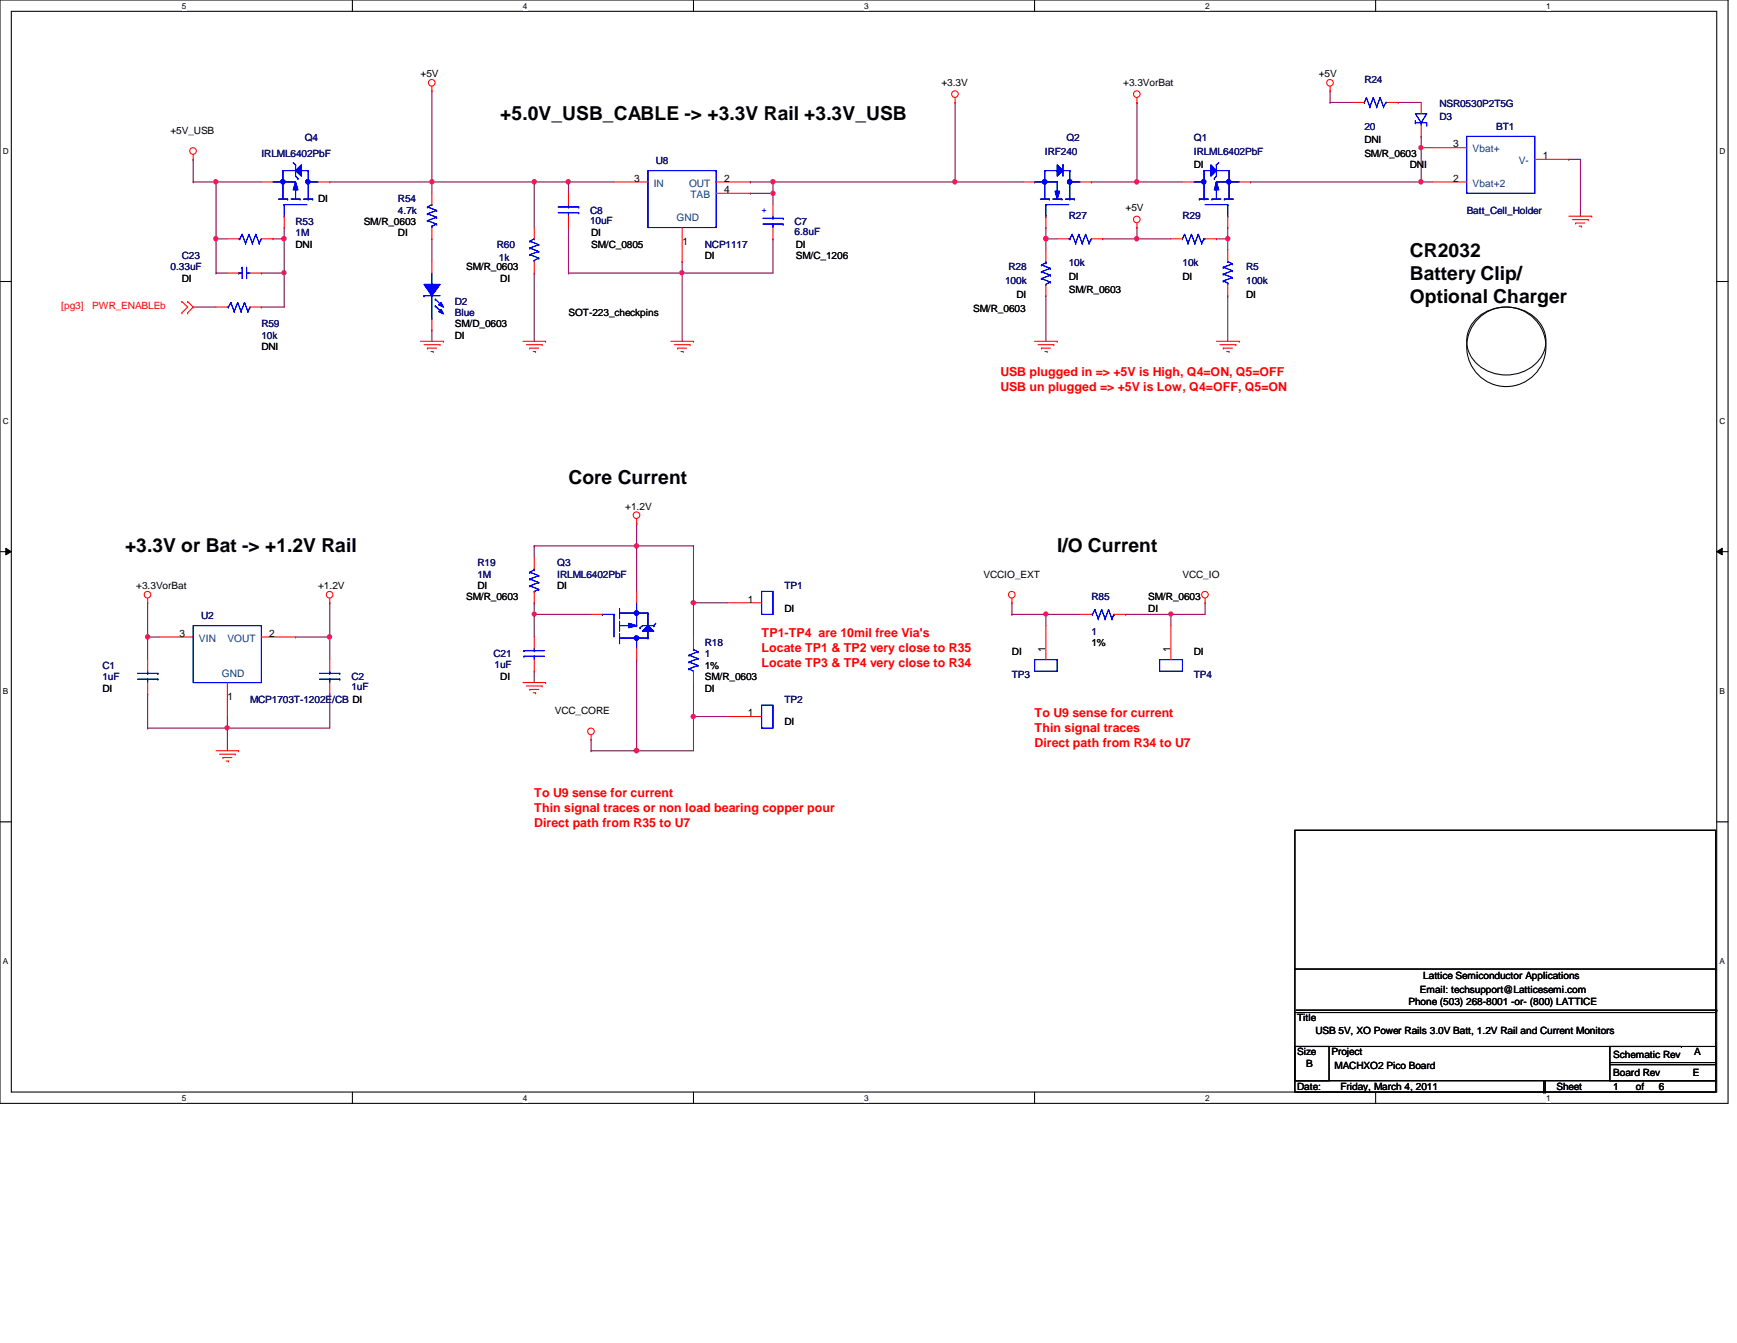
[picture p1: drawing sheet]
<svg xmlns="http://www.w3.org/2000/svg" width="279mm" height="216mm" viewBox="0 0 279 216" stroke-linecap="round" stroke-linejoin="round" font-family="sans-serif">
<path d="M0 0h278v177.4h-278zM1.8 1.8h274.3v173.8h-274.3z" fill="none" stroke="#000" stroke-width=".17"/>
<g fill="#fff">
<path d="M29.3 .2h.7v1.5h-.7z"/>
<path d="M29.3 175.8h.7v1.4h-.7z"/>
</g>
<path d="M56.7 0v1.8M56.7 175.6v1.8" fill="none" stroke="#000" stroke-width=".17"/>
<g fill="#fff">
<path d="M84.1 .2h.7v1.5h-.7z"/>
<path d="M84.1 175.8h.7v1.4h-.7z"/>
</g>
<path d="M111.5 0v1.8M111.5 175.6v1.8" fill="none" stroke="#000" stroke-width=".17"/>
<g fill="#fff">
<path d="M139 .2h.7v1.5h-.7z"/>
<path d="M139 175.8h.7v1.4h-.7z"/>
</g>
<path d="M166.4 0v1.8M166.4 175.6v1.8" fill="none" stroke="#000" stroke-width=".17"/>
<g fill="#fff">
<path d="M193.8 .2h.8v1.5h-.8z"/>
<path d="M193.8 175.8h.8v1.4h-.8z"/>
</g>
<path d="M221.3 0v1.8M221.3 175.6v1.8" fill="none" stroke="#000" stroke-width=".17"/>
<g fill="#fff">
<path d="M248.7 .2h.7v1.5h-.7z"/>
<path d="M248.7 175.8h.7v1.4h-.7z"/>
<path d="M.5 23.5h.9v1.5h-.9z"/>
<path d="M276.6 23.5h.9v1.5h-.9z"/>
<path d="M.5 67h.9v1.5h-.9z"/>
<path d="M276.6 67h.9v1.5h-.9z"/>
</g>
<path d="M0 45.3h1.8M276.1 45.3h1.9" fill="none" stroke="#000" stroke-width=".17"/>
<g fill="#fff">
<path d="M.5 110.4h.8v1.5h-.8z"/>
<path d="M276.6 110.4h.9v1.5h-.9z"/>
</g>
<path d="M0 88.7h1.8M276.1 88.7h1.9" fill="none" stroke="#000" stroke-width=".17"/>
<path d="M.9 88.1l.9 .6-.9 .5zM276.1 88.7l.9-.6v1.1z" fill="#000"/>
<path d="M.9 88.1l.9 .6-.9 .5zM276.1 88.7l.9-.6v1.1z" fill="none" stroke="#000" stroke-width=".16"/>
<g fill="#fff">
<path d="M.5 153.8h.8v1.5h-.8z"/>
<path d="M276.6 153.8h.9v1.5h-.9z"/>
</g>
<path d="M0 132.1h1.8M276.1 132.1h1.9" fill="none" stroke="#000" stroke-width=".17"/>
<path d="M23.7 102.4h.1M23.7 102.4h1.9" fill="none" stroke="#800040" stroke-width=".17"/>
<circle cx="23.7" cy="102.4" r=".35" fill="#f0f"/>
<circle cx="23.7" cy="102.4" r=".35" fill="none" stroke="#f0f" stroke-width=".17"/>
<path d="M23.7 111.5h.1M23.7 111.5v5.6M36.6 117.1h.1M36.6 117.1v3.6M53 111.5h.1M53 111.5v5.6h-16.4" fill="none" stroke="#800040" stroke-width=".17"/>
<circle cx="36.5" cy="117" r=".34" fill="#f0f"/>
<circle cx="36.5" cy="117" r=".34" fill="none" stroke="#f0f" stroke-width=".17"/>
<g fill="none" stroke="#800040" stroke-width=".17">
<path d="M197.5 47.5h.1M197.5 47.5v7.4M23.7 96.9h.1M23.7 96.9v9.1M85.9 98.8h.1M85.9 98.8h9.2M102.4 87.8h.1M102.4 87.8h9.1M102.4 87.8v7.3M111.5 96.9h.1M111.5 96.9v5.5M23.7 117.1h.1"/>
<path d="M23.7 102.4h.1M36.6 115.2h.1M36.6 115.2v1.9h-12.9M47.5 102.4h.1M47.5 102.4h5.5M111.5 115.2h.1M111.5 115.2v5.5"/>
</g>
<circle cx="111.5" cy="96.9" r=".36" fill="#f0f"/>
<circle cx="111.5" cy="96.9" r=".36" fill="none" stroke="#f0f" stroke-width=".17"/>
<path d="M53 102.4h.1M53 102.4v3.6M95.1 118.9h.1M95.1 118.9v1.8M102.4 120.7h.1M102.4 120.7h9.1" fill="none" stroke="#800040" stroke-width=".17"/>
<circle cx="53" cy="102.4" r=".35" fill="#f0f"/>
<circle cx="53" cy="102.4" r=".35" fill="none" stroke="#f0f" stroke-width=".17"/>
<path d="M228.6 23.7h.1M228.6 29.3h.1M228.6 23.7h1.8M228.6 29.3h1.8M228.6 23.7v5.6M252.3 25.6h.1M252.3 25.6h1.9M254.2 25.6h.1M254.2 25.6v9.2" fill="none" stroke="#800040" stroke-width=".17"/>
<circle cx="228.6" cy="23.7" r=".34" fill="#f0f"/>
<circle cx="228.6" cy="23.7" r=".34" fill="none" stroke="#f0f" stroke-width=".17"/>
<path d="M201.2 29.3h.1M201.2 29.3h27.4" fill="none" stroke="#800040" stroke-width=".17"/>
<circle cx="228.5" cy="29.2" r=".35" fill="#f0f"/>
<circle cx="228.5" cy="29.2" r=".35" fill="none" stroke="#f0f" stroke-width=".17"/>
<path d="M182.9 29.3h.1M182.9 29.3h7.3" fill="none" stroke="#800040" stroke-width=".17"/>
<circle cx="182.8" cy="29.2" r=".35" fill="#f0f"/>
<circle cx="182.8" cy="29.2" r=".35" fill="none" stroke="#f0f" stroke-width=".17"/>
<path d="M197.5 38.4h.1M197.5 38.4v1.8" fill="none" stroke="#800040" stroke-width=".17"/>
<circle cx="197.5" cy="38.4" r=".35" fill="#f0f"/>
<circle cx="197.5" cy="38.4" r=".35" fill="none" stroke="#f0f" stroke-width=".17"/>
<path d="M182.9 36.6h.1M182.9 36.6v1.8M195.7 38.4h.1M195.7 38.4h1.8" fill="none" stroke="#800040" stroke-width=".17"/>
<circle cx="182.8" cy="38.4" r=".35" fill="#f0f"/>
<circle cx="182.8" cy="38.4" r=".35" fill="none" stroke="#f0f" stroke-width=".17"/>
<path d="M91.4 29.3h.1M91.4 29.3v1.8M120.7 29.3h.1M120.7 31.1h.1M120.7 29.3h3.6M120.7 31.1h3.6M153.6 29.3h.1M153.6 29.3h11M182.9 38.4h.1M182.9 38.4h5.4" fill="none" stroke="#800040" stroke-width=".17"/>
<circle cx="91.4" cy="29.2" r=".35" fill="#f0f"/>
<circle cx="91.4" cy="29.2" r=".35" fill="none" stroke="#f0f" stroke-width=".17"/>
<path d="M91.4 29.3h.1M91.4 36.6h.1M91.4 29.3h7.4M91.4 36.6v7.3M124.3 31.1h.1M124.3 31.1v1.8M91.4 43.9h.1M91.4 43.9h18.3" fill="none" stroke="#800040" stroke-width=".17"/>
<circle cx="124.3" cy="31.1" r=".34" fill="#f0f"/>
<circle cx="124.3" cy="31.1" r=".34" fill="none" stroke="#f0f" stroke-width=".17"/>
<path d="M124.3 29.3h.1M124.3 29.3v1.8" fill="none" stroke="#800040" stroke-width=".17"/>
<circle cx="124.3" cy="29.2" r=".35" fill="#f0f"/>
<circle cx="124.3" cy="29.2" r=".35" fill="none" stroke="#f0f" stroke-width=".17"/>
<path d="M109.7 43.9h.1M109.7 43.9v11" fill="none" stroke="#800040" stroke-width=".17"/>
<circle cx="109.7" cy="43.9" r=".34" fill="#f0f"/>
<circle cx="109.7" cy="43.9" r=".34" fill="none" stroke="#f0f" stroke-width=".17"/>
<g fill="none" stroke="#800040" stroke-width=".17">
<path d="M69.5 38.4h.1M69.5 38.4v3.6M124.3 38.4h.1M124.3 38.4v5.5h-14.6M168.2 38.4h.1M168.2 36.6h.1M168.2 36.6v1.8M168.2 38.4h1.9M175.6 29.3h.1M175.6 29.3h7.3M177.4 38.4h.1M177.4 38.4h5.5"/>
<path d="M69.5 53h.1M69.5 53v1.9M109.7 43.9h.1M109.7 42h.1M109.7 42v1.9M168.2 47.5h.1M168.2 47.5v7.4"/>
</g>
<circle cx="168.2" cy="38.4" r=".35" fill="#f0f"/>
<circle cx="168.2" cy="38.4" r=".35" fill="none" stroke="#f0f" stroke-width=".17"/>
<path d="M168.2 38.4h.1M168.2 38.4v1.8" fill="none" stroke="#800040" stroke-width=".17"/>
<circle cx="168.2" cy="38.4" r=".35" fill="#f0f"/>
<circle cx="168.2" cy="38.4" r=".35" fill="none" stroke="#f0f" stroke-width=".17"/>
<path d="M85.9 29.3h.1M85.9 29.3h5.5M85.9 43.9h.1M85.9 43.9v11" fill="none" stroke="#800040" stroke-width=".17"/>
<circle cx="85.9" cy="29.2" r=".35" fill="#f0f"/>
<circle cx="85.9" cy="29.2" r=".35" fill="none" stroke="#f0f" stroke-width=".17"/>
<path d="M69.5 29.3h.1M69.5 29.3h16.4M69.5 29.3v1.8M85.9 29.3h.1M85.9 29.3v7.3M124.3 29.3h.1M124.3 29.3h29.3" fill="none" stroke="#800040" stroke-width=".17"/>
<circle cx="153.6" cy="29.2" r=".35" fill="#f0f"/>
<circle cx="153.6" cy="29.2" r=".35" fill="none" stroke="#f0f" stroke-width=".17"/>
<path d="M197.5 36.6h.1M197.5 36.6v1.8M42 49.4h.1M45.7 43.9h.1M45.7 43.9v5.5h-3.7" fill="none" stroke="#800040" stroke-width=".17"/>
<circle cx="45.7" cy="43.9" r=".34" fill="#f0f"/>
<circle cx="45.7" cy="43.9" r=".34" fill="none" stroke="#f0f" stroke-width=".17"/>
<path d="M45.7 38.4h.1M45.7 38.4v5.5h-3.7M42 43.9h.1" fill="none" stroke="#800040" stroke-width=".17"/>
<circle cx="45.7" cy="38.4" r=".35" fill="#f0f"/>
<circle cx="45.7" cy="38.4" r=".35" fill="none" stroke="#f0f" stroke-width=".17"/>
<path d="M34.8 38.4h.1M34.8 38.4h1.8M43.9 38.4h.1M45.7 36.6h.1M45.7 36.6v1.8h-1.8M34.8 43.9h.1M34.8 43.9h1.8" fill="none" stroke="#800040" stroke-width=".17"/>
<circle cx="34.7" cy="38.4" r=".35" fill="#f0f"/>
<circle cx="34.7" cy="38.4" r=".35" fill="none" stroke="#f0f" stroke-width=".17"/>
<path d="M34.8 29.3h.1M34.8 29.3h7.2" fill="none" stroke="#800040" stroke-width=".17"/>
<circle cx="34.7" cy="29.2" r=".35" fill="#f0f"/>
<circle cx="34.7" cy="29.2" r=".35" fill="none" stroke="#f0f" stroke-width=".17"/>
<path d="M34.8 38.4h.1M34.8 29.3h.1M34.8 29.3v14.6M53 29.3h.1M53 29.3h16.5M31.1 49.4h.1M31.1 49.4h3.7" fill="none" stroke="#800040" stroke-width=".17"/>
<circle cx="69.5" cy="29.2" r=".35" fill="#f0f"/>
<circle cx="69.5" cy="29.2" r=".35" fill="none" stroke="#f0f" stroke-width=".17"/>
<path d="M69.5 14.6h.1M69.5 14.6v14.7M153.6 16.5h.1M153.6 16.5v12.8M182.9 16.5h.1M182.9 16.5v12.8M85.9 96.9h.1M85.9 96.9v1.9M168.2 98.8h.1M168.2 98.8h5.5" fill="none" stroke="#800040" stroke-width=".17"/>
<circle cx="85.9" cy="98.7" r=".34" fill="#f0f"/>
<circle cx="85.9" cy="98.7" r=".34" fill="none" stroke="#f0f" stroke-width=".17"/>
<path d="M85.9 87.8h.1M85.9 87.8h16.5" fill="none" stroke="#800040" stroke-width=".17"/>
<circle cx="102.4" cy="87.8" r=".36" fill="#f0f"/>
<circle cx="102.4" cy="87.8" r=".36" fill="none" stroke="#f0f" stroke-width=".17"/>
<path d="M85.9 87.8h.1M85.9 98.8h.1M85.9 87.8v1.8M85.9 98.8v3.6M102.4 84.1h.1M102.4 84.1v3.7M85.9 107.9h.1M85.9 107.9v1.8M102.4 106h.1M102.4 106v14.7" fill="none" stroke="#800040" stroke-width=".17"/>
<circle cx="102.4" cy="120.7" r=".37" fill="#f0f"/>
<circle cx="102.4" cy="120.7" r=".37" fill="none" stroke="#f0f" stroke-width=".17"/>
<path d="M111.5 115.2h.1M111.5 115.2h5.6" fill="none" stroke="#800040" stroke-width=".17"/>
<circle cx="111.5" cy="115.2" r=".36" fill="#f0f"/>
<circle cx="111.5" cy="115.2" r=".36" fill="none" stroke="#f0f" stroke-width=".17"/>
<path d="M111.5 96.9h.1M111.5 87.8h.1M111.5 87.8v9.1M111.5 96.9h5.6M168.2 98.8h.1M168.2 98.8v1.8M111.5 109.7h.1M111.5 109.7v5.5" fill="none" stroke="#800040" stroke-width=".17"/>
<circle cx="168.2" cy="98.7" r=".34" fill="#f0f"/>
<circle cx="168.2" cy="98.7" r=".34" fill="none" stroke="#f0f" stroke-width=".17"/>
<g fill="none" stroke="#800040" stroke-width=".17">
<path d="M214 14.6h.1M214 16.5h.1M214 14.6v1.9M214 16.5h3.6M224.9 16.5h.1M224.9 16.5h3.7M31.1 25.6h.1M31.1 29.3h.1M31.1 25.6v3.7M31.1 29.3h3.7M228.6 21.9h.1M228.6 21.9v1.8"/>
<path d="M53 96.9h.1M53 96.9v5.5M162.8 96.9h.1M162.8 96.9v1.9M188.3 98.8h.1M188.3 98.8v1.8M193.8 96.9h.1M193.8 96.9v1.9"/>
</g>
<circle cx="188.3" cy="98.7" r=".34" fill="#f0f"/>
<circle cx="188.3" cy="98.7" r=".34" fill="none" stroke="#f0f" stroke-width=".17"/>
<path d="M162.8 98.8h.1M162.8 98.8h5.4M181.1 98.8h.1M181.1 98.8h12.7M188.3 98.8h.1M95.1 120.7h.1M95.1 120.7h7.3" fill="none" stroke="#800040" stroke-width=".17"/>
<g fill="none" stroke="#f00" stroke-width=".17">
<path d="M69.5 14.6h.1M69.5 13.9v.7M153.6 16.5h.1M153.6 15.7v.8M182.9 16.5h.1M182.9 15.7v.8M214 14.6h.1M214 13.9v.7M31.1 25.6h.1M31.1 24.8v.8M170.1 38.4h1.8M175.6 38.4h1.8"/>
<path d="M182.9 36.6h.1M182.9 35.9v.7M252.3 34.8h3.7M252.9 35.3h2.6M253.4 35.9h.1M253.4 35.9h1.5M254 36.4h.4M254.4 36.4h.1M255.5 35.3h.1M256 34.8h.1M29.3 48.5h.1M29.3 50.3h.1"/>
<path d="M29.3 48.5l.9 .9-.9 .9M30.2 50.3h.1M30.2 48.5h.1M30.2 48.5l.9 .9-.9 .9M67.6 54.9h3.7M68.2 55.4h2.6M68.7 56h.1M68.7 56h1.5M69.3 56.5h.4M69.7 56.5h.1M70.8 55.4h.1M71.3 54.9h.1"/>
<path d="M84.1 54.9h3.7M84.7 55.4h2.5M85.2 56h.1M85.2 56h1.5M85.8 56.5h.3M86.1 56.5h.1M87.2 55.4h.1M87.8 54.9h.1M107.9 54.9h3.6M108.5 55.4h2.5M109 56h.1M109 56h1.4"/>
<path d="M109.5 56.5h.4M109.9 56.5h.1M111 55.4h.1M111.5 54.9h.1M166.4 54.9h3.7M167 55.4h2.5M167.5 56h.1M167.5 56h1.5M168.1 56.5h.3M168.4 56.5h.1M169.5 55.4h.1M170.1 54.9h.1"/>
<path d="M195.7 54.9h3.6M196.2 55.4h2.6M196.8 56h.1M196.8 56h1.4M197.3 56.5h.4M197.5 40.2v1.8M197.5 45.7v1.8M197.7 56.5h.1M198.8 55.4h.1M199.3 54.9h.1M23.7 96.9h.1M23.7 96.2v.7"/>
<path d="M53 96.9h.1M53 96.2v.7M102.4 84.1h.1M102.4 83.4v.7M162.8 96.9h.1M162.8 96.2v.7M193.8 96.9h.1M193.8 96.2v.7M84.1 109.7h3.7M84.7 110.3h2.5M85.2 110.8h.1M85.2 110.8h1.5"/>
<path d="M85.8 111.4h.3M85.9 102.4v1.8M85.9 106v1.9M86.1 111.4h.1M87.2 110.3h.1M87.8 109.7h.1M95.1 118.9h.1M95.1 118.2v.7M168.2 100.6v5.4M188.3 100.6v5.4M34.8 120.7h3.6M35.3 121.2h2.5"/>
<path d="M35.9 121.8h.1M35.9 121.8h1.4M36.4 122.3h.3M36.7 122.3h.1M37.8 121.2h.1M38.4 120.7h.1"/>
<circle cx="69.4" cy="13.3" r=".54"/>
<circle cx="153.6" cy="15.1" r=".54"/>
<circle cx="182.9" cy="15.1" r=".54"/>
<circle cx="213.9" cy="13.3" r=".54"/>
<circle cx="31" cy="24.3" r=".54"/>
<circle cx="182.9" cy="35.3" r=".54"/>
<circle cx="23.7" cy="95.6" r=".54"/>
<circle cx="53" cy="95.6" r=".54"/>
<circle cx="102.4" cy="82.8" r=".54"/>
<circle cx="162.7" cy="95.6" r=".54"/>
<circle cx="193.8" cy="95.6" r=".54"/>
<circle cx="95.1" cy="117.6" r=".54"/>
</g>
<g fill="none" stroke="#000" stroke-width=".17">
<path d="M237.8 50.9a7 7 0 0 1 10.1 1.4 5.1 5.1 0 0 1-2.7 7.4 6.8 6.8 0 0 1-9-3.2 4.9 4.9 0 0 1 1.6-5.6zM208.3 133.5h67.7v42.1h-67.7zM208.3 155.8h67.7M276 155.8h.1M208.3 168.2h5.5v5.5h-5.5zM208.3 173.7h67.7M208.3 162.8h67.7M208.3 168.2h62.2M208.5 162.4h67.6M248.3 175.6h.1M248.3 173.7v1.9M248.5 175.6h.1"/>
<path d="M248.5 173.7v1.9M259 168.2h17v5.5h-17zM259 171.2h17M259 170.8h17M270.5 168.2h.1M276 173.7h.1M276 162.8h.1M276 171.2h.1M276 170.8h.1M276.1 162.4h.1"/>
<circle cx="242.3" cy="55.7" r="6.4"/>
</g>
<g fill="none" stroke="#00f" stroke-width=".17">
<path d="M171.9 38.4h.2M172.1 38.4h.1M172.5 37.7h.1M172.5 37.7l-.4 .7M172.5 37.7l.5 1.4M173 39.1h.1M173.5 37.7h.1M173.5 37.7l-.5 1.4M173.5 37.7l.6 1.4M174.1 39.1h.1M174.6 37.7h.1M174.6 37.7l-.5 1.4"/>
<path d="M174.6 37.7l.6 1.4M175.2 39.1h.1M175.6 38.4h.1M175.6 38.4l-.4 .7M196.8 45.2h.1M196.8 44.1h.1M196.8 43h.1M196.8 45.2l.7 .3M196.8 44.1l1.4 .5M196.8 43l1.4 .5M197.5 42h.1M197.5 45.5h.1"/>
<path d="M197.5 42l.7 .4M197.5 45.5v.2M198.2 44.6h.1M198.2 43.5h.1M198.2 42.4h.1M198.2 44.6l-1.4 .6M198.2 43.5l-1.4 .6M198.2 42.4l-1.4 .6M84.3 105.5h.1M84.3 104.6h.1M84.3 105.5h3.3M84.3 104.6h3.3"/>
<path d="M85.9 104.6h.1M85.9 105.5h.1M85.9 104.2v.4M85.9 105.5v.5M166.4 106h3.7v1.9h-3.7zM186.5 106h3.7v1.9h-3.7z"/>
</g>
<path d="M48.5 26.5v1.8l-1-.9z" fill="#00f"/>
<g fill="none" stroke="#00f" stroke-width=".17">
<path d="M43.9 29.3h3.6M44.8 32h1.5M45.5 27.4h.1M45.5 29.3h.1M45.5 27.4v4.6M45.5 27.4h2M45.7 32.9h.1M45.7 34.8h.1M45.7 32.9h3.7M45.7 32.9v1.9M46.3 32h.1M46.8 32h1.5"/>
<path d="M47.2 26.2l.3 .3M47.5 26.5h.1M47.5 27.4h.1M47.5 29.3h.1M47.5 26.5v1.8l.4 .4M47.5 29.3v2.7M47.9 28.7h.1M48.3 32h.1M48.5 26.5v1.8l-1-.9zM48.5 27.4h1.1M48.8 32h1.5M49.6 27.4h.1"/>
<path d="M49.6 32h.1M49.6 29.3h.1M49.6 27.4v4.6M49.6 29.3h1.6M50.3 32h.1"/>
</g>
<path d="M47.5 29.3l.4 1.2h-.7z" fill="#00f"/>
<path d="M47.5 29.3l.4 1.2h-.7z" fill="none" stroke="#00f" stroke-width=".17"/>
<circle cx="45.5" cy="29.2" r=".35" fill="#00f"/>
<circle cx="45.5" cy="29.2" r=".35" fill="none" stroke="#00f" stroke-width=".17"/>
<circle cx="49.5" cy="29.2" r=".35" fill="#00f"/>
<circle cx="49.5" cy="29.2" r=".35" fill="none" stroke="#00f" stroke-width=".17"/>
<path d="M48.5 26.5v1.8l-1-.9z" fill="#00f"/>
<g fill="none" stroke="#00f" stroke-width=".17">
<path d="M43.9 29.3h3.6M44.8 32h1.5M45.5 27.4h.1M45.5 29.3h.1M45.5 27.4v4.6M45.5 27.4h2M45.7 32.9h.1M45.7 34.8h.1M45.7 32.9h3.7M45.7 32.9v1.9M46.3 32h.1M46.8 32h1.5"/>
<path d="M47.2 26.2l.3 .3M47.5 26.5h.1M47.5 27.4h.1M47.5 29.3h.1M47.5 26.5v1.8l.4 .4M47.5 29.3v2.7M47.9 28.7h.1M48.3 32h.1M48.5 26.5v1.8l-1-.9zM48.5 27.4h1.1M48.8 32h1.5M49.6 27.4h.1"/>
<path d="M49.6 32h.1M49.6 29.3h.1M49.6 27.4v4.6M49.6 29.3h1.6M50.3 32h.1"/>
</g>
<path d="M47.5 29.3l.4 1.2h-.7z" fill="#00f"/>
<path d="M47.5 29.3l.4 1.2h-.7z" fill="none" stroke="#00f" stroke-width=".17"/>
<circle cx="45.5" cy="29.2" r=".35" fill="#00f"/>
<circle cx="45.5" cy="29.2" r=".35" fill="none" stroke="#00f" stroke-width=".17"/>
<circle cx="49.5" cy="29.2" r=".35" fill="#00f"/>
<g fill="none" stroke="#00f" stroke-width=".17">
<path d="M110.8 105.3h.1M110.8 106.4h.1M110.8 107.5h.1M110.8 105.3l1.5 .6M110.8 106.4l1.5 .6M110.8 107.5l.7 .4M111.5 107.9h.1M111.5 104.4h.1M111.5 104.4l.8 .4M111.5 104.2v.2M112.3 104.8h.1M112.3 105.9h.1"/>
<path d="M112.3 107h.1M112.3 104.8l-1.5 .5M112.3 105.9l-1.5 .5M112.3 107l-1.5 .5"/>
<circle cx="49.5" cy="29.2" r=".35"/>
</g>
<path d="M42 29.3h1.9M45.7 34.8v1.8M51.2 29.3h1.8M111.5 102.4v1.8M111.5 107.9v1.8" fill="none" stroke="#f00" stroke-width=".17"/>
<path d="M170.1 26.5l.9 .9-.9 .9z" fill="#00f"/>
<g fill="none" stroke="#00f" stroke-width=".17">
<path d="M166.4 29.3h.1M166.4 29.3h3.7M167.3 32h1.5M168.1 27.4h.1M168.1 27.4v4.6M168.1 27.4h2M168.2 32.9h.1M168.2 34.8h.1M168.2 32.9h3.7M168.2 32.9v1.9M168.8 32h.1M169.3 32h1.5"/>
<path d="M170.1 26.5l.9 .9-.9 .9zM170.1 27.4h.1M170.1 29.3h.1M170.1 29.3v1.8M170.8 32h.1M171 26.5h.1M171 26.5v1.8M171 27.4h1.1M171.4 32h1.4M172.1 27.4h.1M172.1 32h.1M172.1 29.3h.1"/>
<path d="M172.1 27.4v4.6M172.1 29.3h1.6M172.8 32h.1"/>
</g>
<path d="M169.7 30.7h.7l-.3 1.3z" fill="#00f"/>
<path d="M169.7 30.7h.7l-.3 1.3z" fill="none" stroke="#00f" stroke-width=".17"/>
<circle cx="172.1" cy="29.2" r=".37" fill="#00f"/>
<circle cx="172.1" cy="29.2" r=".37" fill="none" stroke="#00f" stroke-width=".17"/>
<circle cx="168" cy="29.2" r=".37" fill="#00f"/>
<circle cx="168" cy="29.2" r=".37" fill="none" stroke="#00f" stroke-width=".17"/>
<path d="M170.1 26.5l.9 .9-.9 .9z" fill="#00f"/>
<g fill="none" stroke="#00f" stroke-width=".17">
<path d="M166.4 29.3h.1M166.4 29.3h3.7M167.3 32h1.5M168.1 27.4h.1M168.1 27.4v4.6M168.1 27.4h2M168.2 32.9h.1M168.2 34.8h.1M168.2 32.9h3.7M168.2 32.9v1.9M168.8 32h.1M169.3 32h1.5"/>
<path d="M170.1 26.5l.9 .9-.9 .9zM170.1 27.4h.1M170.1 29.3h.1M170.1 29.3v1.8M170.8 32h.1M171 26.5h.1M171 26.5v1.8M171 27.4h1.1M171.4 32h1.4M172.1 27.4h.1M172.1 32h.1M172.1 29.3h.1"/>
<path d="M172.1 27.4v4.6M172.1 29.3h1.6M172.8 32h.1"/>
</g>
<path d="M169.7 30.7h.7l-.3 1.3z" fill="#00f"/>
<path d="M169.7 30.7h.7l-.3 1.3z" fill="none" stroke="#00f" stroke-width=".17"/>
<circle cx="172.1" cy="29.2" r=".37" fill="#00f"/>
<circle cx="172.1" cy="29.2" r=".37" fill="none" stroke="#00f" stroke-width=".17"/>
<circle cx="168" cy="29.2" r=".37" fill="#00f"/>
<g fill="none" stroke="#00f" stroke-width=".17">
<path d="M227.7 18.3h1.8l-.9 1.4zM227.7 19.7h.1M227.7 19.7h1.8v.4M227.7 19.4v.3M228.6 19.7h.1M228.6 19.7v.4M38.4 38.4h.2M38.6 38.4h.1M38.9 37.7h.1M38.9 37.7l-.3 .7M38.9 37.7l.6 1.4M39.5 39.1h.1"/>
<path d="M40 37.7h.1M40 37.7l-.5 1.4M40 37.7l.6 1.4M40.6 39.1h.1M41.1 37.7h.1M41.1 37.7l-.5 1.4M41.1 37.7l.6 1.4M41.7 39.1h.1M42 38.4h.1M42 38.4l-.3 .7M122.7 36h3.3M122.7 35.1h3.3"/>
<path d="M124.3 35.1h.1M124.3 36h.1M124.3 34.8v.3M124.3 36v.6M126 36h.1M126 35.1h.1M229.5 20.1h.1M68.2 47.5h.1M68.2 47.5h2.6M69.5 45.7h.1M69.5 51.2h.1M69.5 43.9v1.8"/>
<path d="M69.5 47.5v3.7M22.1 109.2h3.3M22.1 108.2h3.3M23.7 108.2h.1M23.7 109.2h.1M23.7 107.9v.3M23.7 109.2v.5M25.4 109.2h.1M25.4 108.2h.1"/>
<circle cx="168" cy="29.2" r=".37"/>
</g>
<path d="M228.6 16.5v1.8M36.6 38.4h1.8M42 38.4h1.9M124.3 32.9v1.9M124.3 36.6v1.8M164.6 29.3h1.8M168.2 34.8v1.8M173.7 29.3h1.9M228.6 20.1v1.8M23.7 106v1.9M23.7 109.7v1.8" fill="none" stroke="#f00" stroke-width=".17"/>
<path d="M68.2 45.7h2.6l-1.3 1.8z" fill-rule="evenodd" fill="#00f"/>
<path d="M68.2 45.7h2.6l-1.3 1.8z" fill="none" stroke="#00f" stroke-width=".17"/>
<path d="M70.6 50.1l.4-.4 .3 .8z" fill-rule="evenodd" fill="#00f"/>
<path d="M70.6 50.1l.4-.4 .3 .8z" fill="none" stroke="#00f" stroke-width=".17"/>
<path d="M71 48.6l.3 .8-.7-.4z" fill-rule="evenodd" fill="#00f"/>
<path d="M68.2 47.5h.1M68.2 47.5h2.6M69.5 45.7h.1M69.5 51.2h.1M69.5 43.9v1.8M69.5 47.5v3.7M70 48.1h.1M70 49.2h.1M70 48.1l1.1 1.1M70 49.2l1.1 1.1M71 48.6l.3 .8-.7-.4z" fill="none" stroke="#00f" stroke-width=".17"/>
<path d="M68.2 45.7h2.6l-1.3 1.8z" fill-rule="evenodd" fill="#00f"/>
<path d="M68.2 45.7h2.6l-1.3 1.8z" fill="none" stroke="#00f" stroke-width=".17"/>
<path d="M70.6 50.1l.4-.4 .3 .8z" fill-rule="evenodd" fill="#00f"/>
<path d="M70.6 50.1l.4-.4 .3 .8z" fill="none" stroke="#00f" stroke-width=".17"/>
<path d="M71 48.6l.3 .8-.7-.4z" fill-rule="evenodd" fill="#00f"/>
<g fill="none" stroke="#00f" stroke-width=".17">
<path d="M219.5 16.5h.1M219.8 15.7h.1M219.8 15.7l.5 1.5M219.8 15.7l-.3 .8M220.3 17.2h.1M220.9 15.7h.1M220.9 15.7l.5 1.5M220.9 15.7l-.6 1.5M221.4 17.2h.1M222 15.7h.1M222 15.7l.5 1.5M222 15.7l-.6 1.5"/>
<path d="M222.5 17.2h.1M222.9 16.5h.1M222.9 16.5l-.4 .7M222.9 16.5h.2M68.7 35.5h.1M68.7 34.4h.1M68.7 33.3h.1M68.7 35.5l1.5 .5M68.7 34.4l1.5 .5M68.7 33.3l1.5 .5M69.5 32.9h.1M69.5 36.4h.1"/>
<path d="M69.5 32.9l-.8 .4M69.5 36.4v.2M70.2 36h.1M70.2 34.9h.1M70.2 33.8h.1M70.2 36l-.7 .4M70.2 34.9l-1.5 .6M70.2 33.8l-1.5 .6M85.2 39.9h.1M85.2 38.8h.1M85.2 39.9l1.5 .5M85.2 38.8l1.5 .5"/>
<path d="M85.9 38.4h.1M85.9 38.4l-.7 .4M86.7 39.3h.1M86.7 39.3l-1.5 .6M89.8 34.2h3.3M89.8 33.3h3.3M91.4 33.3h.1M91.4 34.2h.1M91.4 32.9v.4M91.4 34.2v.6M93.1 34.2h.1M93.1 33.3h.1"/>
<path d="M104.2 27.4h11v9.2h-11zM190.2 38.4h.1M190.5 37.7h.1M190.5 37.7l.6 1.4M190.5 37.7l-.3 .7M191.1 39.1h.1M191.6 37.7h.1M191.6 37.7l.6 1.4M191.6 37.7l-.5 1.4M192.2 39.1h.1M192.7 37.7h.1M192.7 37.7l.6 1.4"/>
<path d="M192.7 37.7l-.5 1.4M193.3 39.1h.1M193.7 38.4h.1M193.7 38.4l-.4 .7M235.9 21.9h11v9.2h-11zM36.6 49.4h.1M36.7 49.4h.1M37.1 48.6h.1M37.1 48.6l-.4 .8M37.1 48.6l.6 1.5M37.7 50.1h.1M38.2 48.6h.1"/>
<path d="M38.2 48.6l-.5 1.5M38.2 48.6l.6 1.5M38.8 50.1h.1M39.3 48.6h.1M39.3 48.6l-.5 1.5M39.3 48.6l.6 1.5M39.9 50.1h.1M40.2 49.4h.1M40.2 49.4l-.3 .7M70 48.1h.1M70 49.2h.1M70 48.1l1.1 1.1"/>
<path d="M70 49.2l1.1 1.1M71 48.6l.3 .8-.7-.4zM85.2 40.9h.1M85.2 40.9l1.5 .6M85.9 41.9h.1M85.9 41.9v.1M86.7 41.5h.1M86.7 40.4h.1M86.7 41.5l-.8 .4M86.7 40.4l-1.5 .5M167.5 42.6h.1M167.5 43.7h.1"/>
<path d="M167.5 44.8h.1M167.5 42.6l1.5 .5M167.5 43.7l1.5 .5M167.5 44.8l1.5 .5M168.2 45.7h.1M168.2 42.2h.1M168.2 42.2l-.7 .4M168.2 42v.2M169 43.1h.1M169 44.2h.1M169 45.3h.1M169 43.1l-1.5 .6"/>
<path d="M169 44.2l-1.5 .6M169 45.3l-.8 .4M85.2 92h.1M85.2 93.1h.1M85.2 94.2h.1M85.2 92l1.5 .5M85.2 93.1l1.5 .5M85.2 94.2l1.5 .5M85.9 95.1h.1M85.9 91.6h.1M85.9 91.4v.2M85.9 91.6l-.7 .4"/>
<path d="M86.7 92.5h.1M86.7 93.6h.1M86.7 94.7h.1M86.7 92.5l-1.5 .6M86.7 93.6l-1.5 .6M86.7 94.7l-.8 .4M175.6 98.8h.1M175.7 98.8h.1M176.1 98h.1M176.1 98l-.4 .8M176.1 98l.6 1.5M176.7 99.5h.1"/>
<path d="M177.2 98h.1M177.2 98l-.5 1.5M177.2 98l.6 1.5M177.8 99.5h.1M178.3 98h.1M178.3 98l-.5 1.5M178.3 98l.6 1.5M178.9 99.5h.1M179.2 98.8h.1M179.2 98.8l-.3 .7M31.1 100.6h10.9v9.1h-10.9zM51.4 109.2h3.3"/>
<path d="M51.4 108.2h3.3M53 108.2h.1M53 109.2h.1M53 107.9v.3M53 109.2v.5M54.7 109.2h.1M54.7 108.2h.1"/>
</g>
<g fill="none" stroke="#f00" stroke-width=".17">
<path d="M217.6 16.5h1.9M223.1 16.5h1.8M69.5 31.1v1.8M69.5 36.6v1.8M85.9 36.6v1.8M91.4 31.1v1.8M91.4 34.8v1.8M98.8 29.3h5.4M109.7 36.6v5.4M115.2 29.3h5.5M115.2 31.1h5.5M188.3 38.4h1.9"/>
<path d="M193.8 38.4h1.9M230.4 23.7h5.5M230.4 29.3h5.5M246.9 25.6h5.4M34.8 49.4h1.8M40.2 49.4h1.8M69.5 42v1.9M69.5 51.2v1.8M85.9 42v1.9M168.2 40.2v1.8M168.2 45.7v1.8M85.9 89.6v1.8"/>
<path d="M85.9 95.1v1.8M173.7 98.8h1.9M179.2 98.8h1.9M25.6 102.4h5.5M36.6 109.7v5.5M42 102.4h5.5M53 106v1.9M53 109.7v1.8"/>
</g>
<path d="M194.8 26.5l.9 .9-.9 .9z" fill="#00f"/>
<g fill="none" stroke="#00f" stroke-width=".17">
<path d="M192 29.3h1.7M192.9 32h.1M192.9 32h1.5M193.7 27.4h.1M193.7 32h.1M193.7 29.3h.1M193.7 27.4h1.1M193.7 27.4v4.6M193.8 32.9h3.7M194.8 26.5l.9 .9-.9 .9zM194.9 32h.1M194.9 32h1.5"/>
<path d="M195.3 28.7h.1M195.7 26.5h.1M195.7 27.4h.1M195.7 29.3h.1M195.7 26.5v1.8l-.4 .4M195.7 29.3v2.7M195.7 27.4h2M195.7 29.3h3.6M196 26.2l-.3 .3M196.9 32h.1M196.9 32h1.5M197.5 32.9h.1"/>
<path d="M197.5 34.8h.1M197.5 32.9v1.9M197.7 27.4h.1M197.7 29.3h.1M197.7 27.4v4.6"/>
</g>
<path d="M195.7 29.3l.3 1.2h-.7z" fill="#00f"/>
<path d="M195.7 29.3l.3 1.2h-.7z" fill="none" stroke="#00f" stroke-width=".17"/>
<circle cx="197.6" cy="29.2" r=".35" fill="#00f"/>
<circle cx="197.6" cy="29.2" r=".35" fill="none" stroke="#00f" stroke-width=".17"/>
<circle cx="193.6" cy="29.2" r=".35" fill="#00f"/>
<circle cx="193.6" cy="29.2" r=".35" fill="none" stroke="#00f" stroke-width=".17"/>
<path d="M194.8 26.5l.9 .9-.9 .9z" fill="#00f"/>
<g fill="none" stroke="#00f" stroke-width=".17">
<path d="M192 29.3h1.7M192.9 32h.1M192.9 32h1.5M193.7 27.4h.1M193.7 32h.1M193.7 29.3h.1M193.7 27.4h1.1M193.7 27.4v4.6M193.8 32.9h3.7M194.8 26.5l.9 .9-.9 .9zM194.9 32h.1M194.9 32h1.5"/>
<path d="M195.3 28.7h.1M195.7 26.5h.1M195.7 27.4h.1M195.7 29.3h.1M195.7 26.5v1.8l-.4 .4M195.7 29.3v2.7M195.7 27.4h2M195.7 29.3h3.6M196 26.2l-.3 .3M196.9 32h.1M196.9 32h1.5M197.5 32.9h.1"/>
<path d="M197.5 34.8h.1M197.5 32.9v1.9M197.7 27.4h.1M197.7 29.3h.1M197.7 27.4v4.6"/>
</g>
<path d="M195.7 29.3l.3 1.2h-.7z" fill="#00f"/>
<path d="M195.7 29.3l.3 1.2h-.7z" fill="none" stroke="#00f" stroke-width=".17"/>
<circle cx="197.6" cy="29.2" r=".35" fill="#00f"/>
<circle cx="197.6" cy="29.2" r=".35" fill="none" stroke="#00f" stroke-width=".17"/>
<circle cx="193.6" cy="29.2" r=".35" fill="#00f"/>
<g fill="none" stroke="#00f" stroke-width=".17">
<path d="M38.4 43.9h.1M38.4 43.9h.5M38.9 43h.1M38.9 43v1.8M39.7 43h.1M39.7 43.9h.1M39.7 43v1.8M39.7 43.9h.5M122.5 95.1h1.8v3.7h-1.8zM122.5 113.4h1.8v3.7h-1.8z"/>
<circle cx="193.6" cy="29.2" r=".35"/>
</g>
<path d="M190.2 29.3h1.8M197.5 34.8v1.8M199.3 29.3h1.9M36.6 43.9h1.8M40.2 43.9h1.8M117.1 96.9h5.4M117.1 115.2h5.4" fill="none" stroke="#f00" stroke-width=".17"/>
<path d="M103.3 101.5l.9-.9 1 .9z" fill="#00f"/>
<g fill="none" stroke="#00f" stroke-width=".17">
<path d="M96.9 98.8h.1M96.9 98.8h1.9M98.8 98.8h.1M98.8 98.8v3.6M99.7 99.3h.1M99.7 97.8v1.5M99.7 99.9v1.4M99.7 98.6h4.5M102.4 98.6h.1M102.4 96.9v3.7M104.2 98.6h.1M104.2 98.6v2"/>
<path d="M99.7 101.3h.1M99.7 103.3h.1M99.7 102.6h.1M99.7 100.6h2.7M99.7 101.9v1.4M99.7 102.6h4.5M102.4 102.6h.1M102.4 100.6h.1M102.4 102.6v1.6M103 100.9h.1M103.3 101.5l.9-.9 1 .9zM104.2 100.6h.1"/>
<path d="M104.2 102.6h.1M104.2 101.5v1.1M105.2 100.6h.1M105.2 100.6h-1.9l-.3 .3M105.5 100.2l-.3 .4"/>
</g>
<path d="M101.1 100.2l1.3 .4-1.3 .3z" fill="#00f"/>
<path d="M101.1 100.2l1.3 .4-1.3 .3z" fill="none" stroke="#00f" stroke-width=".17"/>
<circle cx="102.4" cy="98.5" r=".36" fill="#00f"/>
<circle cx="102.4" cy="98.5" r=".36" fill="none" stroke="#00f" stroke-width=".17"/>
<circle cx="102.4" cy="102.6" r=".36" fill="#00f"/>
<circle cx="102.4" cy="102.6" r=".36" fill="none" stroke="#00f" stroke-width=".17"/>
<path d="M103.3 101.5l.9-.9 1 .9z" fill="#00f"/>
<g fill="none" stroke="#00f" stroke-width=".17">
<path d="M96.9 98.8h.1M96.9 98.8h1.9M98.8 98.8h.1M98.8 98.8v3.6M99.7 99.3h.1M99.7 97.8v1.5M99.7 99.9v1.4M99.7 98.6h4.5M102.4 98.6h.1M102.4 96.9v3.7M104.2 98.6h.1M104.2 98.6v2"/>
<path d="M99.7 101.3h.1M99.7 103.3h.1M99.7 102.6h.1M99.7 100.6h2.7M99.7 101.9v1.4M99.7 102.6h4.5M102.4 102.6h.1M102.4 100.6h.1M102.4 102.6v1.6M103 100.9h.1M103.3 101.5l.9-.9 1 .9zM104.2 100.6h.1"/>
<path d="M104.2 102.6h.1M104.2 101.5v1.1M105.2 100.6h.1M105.2 100.6h-1.9l-.3 .3M105.5 100.2l-.3 .4"/>
</g>
<path d="M101.1 100.2l1.3 .4-1.3 .3z" fill="#00f"/>
<path d="M101.1 100.2l1.3 .4-1.3 .3z" fill="none" stroke="#00f" stroke-width=".17"/>
<circle cx="102.4" cy="98.5" r=".36" fill="#00f"/>
<circle cx="102.4" cy="98.5" r=".36" fill="none" stroke="#00f" stroke-width=".17"/>
<circle cx="102.4" cy="102.6" r=".36" fill="#00f"/>
<circle cx="102.4" cy="102.6" r=".36" fill="none" stroke="#00f" stroke-width=".17"/>
<path d="M95.1 98.8h1.8M102.4 95.1v1.8M102.4 104.2v1.8" fill="none" stroke="#f00" stroke-width=".17"/>
<circle cx="23.7" cy="102.4" r=".35" fill="#f0f"/>
<circle cx="23.7" cy="102.4" r=".35" fill="none" stroke="#f0f" stroke-width=".17"/>
<circle cx="36.5" cy="117" r=".34" fill="#f0f"/>
<circle cx="36.5" cy="117" r=".34" fill="none" stroke="#f0f" stroke-width=".17"/>
<circle cx="111.5" cy="96.9" r=".36" fill="#f0f"/>
<circle cx="111.5" cy="96.9" r=".36" fill="none" stroke="#f0f" stroke-width=".17"/>
<circle cx="53" cy="102.4" r=".35" fill="#f0f"/>
<circle cx="53" cy="102.4" r=".35" fill="none" stroke="#f0f" stroke-width=".17"/>
<circle cx="228.6" cy="23.7" r=".34" fill="#f0f"/>
<circle cx="228.6" cy="23.7" r=".34" fill="none" stroke="#f0f" stroke-width=".17"/>
<circle cx="228.5" cy="29.2" r=".35" fill="#f0f"/>
<circle cx="228.5" cy="29.2" r=".35" fill="none" stroke="#f0f" stroke-width=".17"/>
<circle cx="182.8" cy="29.2" r=".35" fill="#f0f"/>
<circle cx="182.8" cy="29.2" r=".35" fill="none" stroke="#f0f" stroke-width=".17"/>
<circle cx="197.5" cy="38.4" r=".35" fill="#f0f"/>
<circle cx="197.5" cy="38.4" r=".35" fill="none" stroke="#f0f" stroke-width=".17"/>
<circle cx="182.8" cy="38.4" r=".35" fill="#f0f"/>
<circle cx="182.8" cy="38.4" r=".35" fill="none" stroke="#f0f" stroke-width=".17"/>
<circle cx="91.4" cy="29.2" r=".35" fill="#f0f"/>
<circle cx="91.4" cy="29.2" r=".35" fill="none" stroke="#f0f" stroke-width=".17"/>
<circle cx="124.3" cy="31.1" r=".34" fill="#f0f"/>
<circle cx="124.3" cy="31.1" r=".34" fill="none" stroke="#f0f" stroke-width=".17"/>
<circle cx="124.3" cy="29.2" r=".35" fill="#f0f"/>
<circle cx="124.3" cy="29.2" r=".35" fill="none" stroke="#f0f" stroke-width=".17"/>
<circle cx="109.7" cy="43.9" r=".34" fill="#f0f"/>
<circle cx="109.7" cy="43.9" r=".34" fill="none" stroke="#f0f" stroke-width=".17"/>
<circle cx="168.2" cy="38.4" r=".35" fill="#f0f"/>
<circle cx="168.2" cy="38.4" r=".35" fill="none" stroke="#f0f" stroke-width=".17"/>
<circle cx="168.2" cy="38.4" r=".35" fill="#f0f"/>
<circle cx="168.2" cy="38.4" r=".35" fill="none" stroke="#f0f" stroke-width=".17"/>
<circle cx="85.9" cy="29.2" r=".35" fill="#f0f"/>
<circle cx="85.9" cy="29.2" r=".35" fill="none" stroke="#f0f" stroke-width=".17"/>
<circle cx="153.6" cy="29.2" r=".35" fill="#f0f"/>
<circle cx="153.6" cy="29.2" r=".35" fill="none" stroke="#f0f" stroke-width=".17"/>
<circle cx="45.7" cy="43.9" r=".34" fill="#f0f"/>
<circle cx="45.7" cy="43.9" r=".34" fill="none" stroke="#f0f" stroke-width=".17"/>
<circle cx="45.7" cy="38.4" r=".35" fill="#f0f"/>
<circle cx="45.7" cy="38.4" r=".35" fill="none" stroke="#f0f" stroke-width=".17"/>
<circle cx="34.7" cy="38.4" r=".35" fill="#f0f"/>
<circle cx="34.7" cy="38.4" r=".35" fill="none" stroke="#f0f" stroke-width=".17"/>
<circle cx="34.7" cy="29.2" r=".35" fill="#f0f"/>
<circle cx="34.7" cy="29.2" r=".35" fill="none" stroke="#f0f" stroke-width=".17"/>
<circle cx="69.5" cy="29.2" r=".35" fill="#f0f"/>
<circle cx="69.5" cy="29.2" r=".35" fill="none" stroke="#f0f" stroke-width=".17"/>
<circle cx="85.9" cy="98.7" r=".34" fill="#f0f"/>
<circle cx="85.9" cy="98.7" r=".34" fill="none" stroke="#f0f" stroke-width=".17"/>
<circle cx="102.4" cy="87.8" r=".36" fill="#f0f"/>
<circle cx="102.4" cy="87.8" r=".36" fill="none" stroke="#f0f" stroke-width=".17"/>
<circle cx="102.4" cy="120.7" r=".37" fill="#f0f"/>
<circle cx="102.4" cy="120.7" r=".37" fill="none" stroke="#f0f" stroke-width=".17"/>
<circle cx="111.5" cy="115.2" r=".36" fill="#f0f"/>
<circle cx="111.5" cy="115.2" r=".36" fill="none" stroke="#f0f" stroke-width=".17"/>
<circle cx="168.2" cy="98.7" r=".34" fill="#f0f"/>
<circle cx="168.2" cy="98.7" r=".34" fill="none" stroke="#f0f" stroke-width=".17"/>
<circle cx="188.3" cy="98.7" r=".34" fill="#f0f"/>
<circle cx="188.3" cy="98.7" r=".34" fill="none" stroke="#f0f" stroke-width=".17"/>
<g font-size="3.1">
<text x="80.5" y="19.3">+5.0V_USB_CABLE -&gt; +3.3V Rail +3.3V_USB</text>
<text x="226.8" y="41.3">CR2032</text>
<text x="226.8" y="45">Battery Clip/</text>
<text x="226.8" y="48.7">Optional Charger</text>
<text x="91.4" y="77.9">Core Current</text>
<text x="20.1" y="88.8">+3.3V or Bat -&gt; +1.2V Rail</text>
<text x="170.1" y="88.8">I/O Current</text>
</g>
<g font-size="2" fill="#f00">
<text x="160.9" y="60.4">USB plugged in =&gt; +5V is High, Q4=ON, Q5=OFF</text>
<text x="160.9" y="62.8">USB un plugged =&gt; +5V is Low, Q4=OFF, Q5=ON</text>
<text x="122.5" y="102.4">TP1-TP4 are 10mil free Via's</text>
<text x="122.5" y="104.9">Locate TP1 &amp; TP2 very close to R35</text>
<text x="122.5" y="107.3">Locate TP3 &amp; TP4 very close to R34</text>
<text x="166.4" y="115.2">To U9 sense for current</text>
<text x="166.4" y="117.6">Thin signal traces</text>
<text x="166.4" y="120.1">Direct path from R34 to U7</text>
<text x="85.9" y="128.1">To U9 sense for current</text>
<text x="85.9" y="130.5">Thin signal traces or non load bearing copper pour</text>
<text x="85.9" y="132.9">Direct path from R35 to U7</text>
</g>
<g font-size="1.7">
<text x="233.7" y="23.7">3</text>
<text x="102" y="29.2">3</text>
<text x="116.5" y="29.2">2</text>
<text x="233.7" y="29.2">2</text>
<text x="248.2" y="25.6">1</text>
<text x="116.5" y="31">4</text>
<text x="109.8" y="39.3">1</text>
<text x="120.3" y="96.9">1</text>
<text x="28.9" y="102.4">3</text>
<text x="43.3" y="102.4">2</text>
<text x="168.2" y="104.8" transform="rotate(-90 168.2 104.8)">1</text>
<text x="188.3" y="104.8" transform="rotate(-90 188.3 104.8)">1</text>
<text x="36.6" y="112.5">1</text>
<text x="120.3" y="115.1">1</text>
</g>
<g font-size="1.7" fill="#004080">
<text x="236.9" y="24.5">Vbat+</text>
<text x="244.3" y="26.4">V-</text>
<text x="105.2" y="30">IN</text>
<text x="108.8" y="35.6">GND</text>
<text x="110.8" y="30">OUT</text>
<text x="111.1" y="31.8">TAB</text>
<text x="236.9" y="30">Vbat+2</text>
<text x="32" y="103.2">VIN</text>
<text x="36.6" y="103.2">VOUT</text>
<text x="35.7" y="108.8">GND</text>
</g>
<g font-size="1.6">
<text x="67.6" y="12.4">+5V</text>
<text x="151.4" y="13.9">+3.3V</text>
<text x="180.7" y="13.9">+3.3VorBat</text>
<text x="212.1" y="12.4">+5V</text>
<text x="27.4" y="21.5">+5V_USB</text>
<text x="219.5" y="23">DNI</text>
<text x="192" y="27.1">DI</text>
<text x="219.5" y="25.2">SM/R_0603</text>
<text x="226.8" y="27.1">DNI</text>
<text x="51.2" y="32.5">DI</text>
<text x="181.1" y="34">+5V</text>
<text x="47.5" y="39.8">DNI</text>
<text x="58.5" y="36.2">SM/R_0603</text>
<text x="64" y="38">DI</text>
<text x="95.1" y="38">DI</text>
<text x="95.1" y="39.8">SM/C_0805</text>
<text x="113.4" y="41.7">DI</text>
<text x="128" y="39.8">DI</text>
<text x="128" y="41.7">SM/C_1206</text>
<text x="29.3" y="45.3">DI</text>
<text x="75" y="43.5">SM/R_0603</text>
<text x="80.5" y="45.3">DI</text>
<text x="163.5" y="47.9">DI</text>
<text x="171.9" y="45">DI</text>
<text x="171.9" y="47.2">SM/R_0603</text>
<text x="190.2" y="45">DI</text>
<text x="200.4" y="47.9">DI</text>
<text x="73.2" y="52.6">SM/D_0603</text>
<text x="91.4" y="50.8">SOT-223_checkpins</text>
<text x="156.5" y="50.1">SM/R_0603</text>
<text x="42" y="56.3">DNI</text>
<text x="73.2" y="54.5">DI</text>
<text x="100.6" y="81.9">+1.2V</text>
<text x="21.9" y="94.7">+3.3VorBat</text>
<text x="51.2" y="94.7">+1.2V</text>
<text x="76.8" y="94.7">DI</text>
<text x="89.6" y="94.7">DI</text>
<text x="158.2" y="92.9">VCCIO_EXT</text>
<text x="190.2" y="92.9">VCC_IO</text>
<text x="75" y="96.5">SM/R_0603</text>
<text x="126.2" y="98.3">DI</text>
<text x="184.7" y="96.5">SM/R_0603</text>
<text x="184.7" y="98.3">DI</text>
<text x="113.4" y="107.5">1%</text>
<text x="162.8" y="105.3">DI</text>
<text x="175.6" y="103.8">1%</text>
<text x="192" y="105.3">DI</text>
<text x="16.5" y="111.2">DI</text>
<text x="80.5" y="109.3">DI</text>
<text x="113.4" y="109.3">SM/R_0603</text>
<text x="113.4" y="111.2">DI</text>
<text x="89.2" y="114.8">VCC_CORE</text>
<text x="126.2" y="116.6">DI</text>
<text x="226.6" y="161.6">Phone (503) 268-8001 -or- (800) LATTICE</text>
<text x="228.4" y="159.6">Email: techsupport@Latticesemi.com</text>
<text x="228.9" y="157.4">Lattice Semiconductor Applications</text>
<text x="208.7" y="164.2">Title</text>
<text x="211.6" y="166.2">USB 5V, XO Power Rails 3.0V Batt, 1.2V Rail and Current Monitors</text>
<text x="208.7" y="169.7">Size</text>
<text x="210.1" y="171.5">B</text>
<text x="214.2" y="169.7">Project</text>
<text x="214.7" y="171.9">MACHXO2 Pico Board</text>
<text x="259.5" y="173">Board Rev</text>
<text x="259.5" y="170.1">Schematic Rev</text>
<text x="272.3" y="173">E</text>
<text x="272.5" y="169.7">A</text>
<text x="208.7" y="175.2">Date:</text>
<text x="215.6" y="175.2">Friday, March 4, 2011</text>
<text x="250.4" y="175.2">Sheet</text>
<text x="259.5" y="175.2">1</text>
<text x="263.1" y="175.2">of</text>
<text x="266.8" y="175.2">6</text>
</g>
<g font-size="1.6" fill="#000080">
<text x="219.5" y="13.3">R24</text>
<text x="231.5" y="17.1">NSR0530P2T5G</text>
<text x="49" y="22.6">Q4</text>
<text x="171.5" y="22.6">Q2</text>
<text x="192" y="22.6">Q1</text>
<text x="219.5" y="20.8">20</text>
<text x="231.5" y="19.3">D3</text>
<text x="240.7" y="20.8">BT1</text>
<text x="42" y="25.2">IRLML6402PbF</text>
<text x="105.5" y="26.3">U8</text>
<text x="168.1" y="24.8">IRF240</text>
<text x="192" y="24.8">IRLML6402PbF</text>
<text x="64" y="32.5">R54</text>
<text x="64" y="34.3">4.7k</text>
<text x="94.9" y="34.3">C8</text>
<text x="94.9" y="36">10uF</text>
<text x="171.9" y="35.3">R27</text>
<text x="190.2" y="35.3">R29</text>
<text x="235.9" y="34.3">Batt_Cell_Holder</text>
<text x="29.3" y="41.7">C23</text>
<text x="47.5" y="36.2">R53</text>
<text x="47.5" y="38">1M</text>
<text x="79.9" y="39.8">R60</text>
<text x="113.4" y="39.8">NCP1117</text>
<text x="127.8" y="36.2">C7</text>
<text x="127.8" y="37.8">6.8uF</text>
<text x="27.4" y="43.5">0.33uF</text>
<text x="80.3" y="42">1k</text>
<text x="161.7" y="45.7">100k</text>
<text x="162.2" y="43.5">R28</text>
<text x="171.9" y="42.8">10k</text>
<text x="190.2" y="42.8">10k</text>
<text x="200.4" y="43.5">R5</text>
<text x="200.4" y="45.7">100k</text>
<text x="42" y="52.6">R59</text>
<text x="73.2" y="49">D2</text>
<text x="73.2" y="50.8">Blue</text>
<text x="42" y="54.5">10k</text>
<text x="76.8" y="91.1">R19</text>
<text x="76.8" y="92.9">1M</text>
<text x="89.6" y="91.1">Q3</text>
<text x="89.6" y="92.9">IRLML6402PbF</text>
<text x="126.2" y="94.7">TP1</text>
<text x="32.3" y="99.4">U2</text>
<text x="175.6" y="96.5">R85</text>
<text x="16.5" y="107.5">C1</text>
<text x="79.4" y="105.7">C21</text>
<text x="79.5" y="107.3">1uF</text>
<text x="113.4" y="103.8">R18</text>
<text x="113.4" y="105.7">1</text>
<text x="175.6" y="102">1</text>
<text x="16.5" y="109.3">1uF</text>
<text x="40.2" y="113">MCP1703T-1202E/CB DI</text>
<text x="56.5" y="109.3">C2</text>
<text x="56.5" y="111">1uF</text>
<text x="126.2" y="113">TP2</text>
<text x="162.8" y="109">TP3</text>
<text x="192" y="109">TP4</text>
</g>
<text font-size="1.6" fill="#00f" x="122.5" y="34.2">+</text>
<g font-size="1.6" fill="#f00">
<text x="9.9" y="49.7">[pg3]</text>
<text x="14.8" y="49.7">PWR_ENABLEb</text>
</g>
<g font-size="1.3">
<text x="29.3" y="1.4">5</text>
<text x="84.1" y="1.4">4</text>
<text x="139" y="1.4">3</text>
<text x="193.8" y="1.4">2</text>
<text x="248.7" y="1.4">1</text>
<text x=".5" y="24.7">D</text>
<text x="276.6" y="24.7">D</text>
<text x=".5" y="68.2">C</text>
<text x="276.6" y="68.2">C</text>
<text x=".5" y="111.6">B</text>
<text x="276.6" y="111.6">B</text>
<text x=".5" y="155">A</text>
<text x="276.6" y="155">A</text>
<text x="29.3" y="177">5</text>
<text x="84.1" y="177">4</text>
<text x="139" y="177">3</text>
<text x="193.8" y="177">2</text>
<text x="248.7" y="177">1</text>
</g>
</svg>
